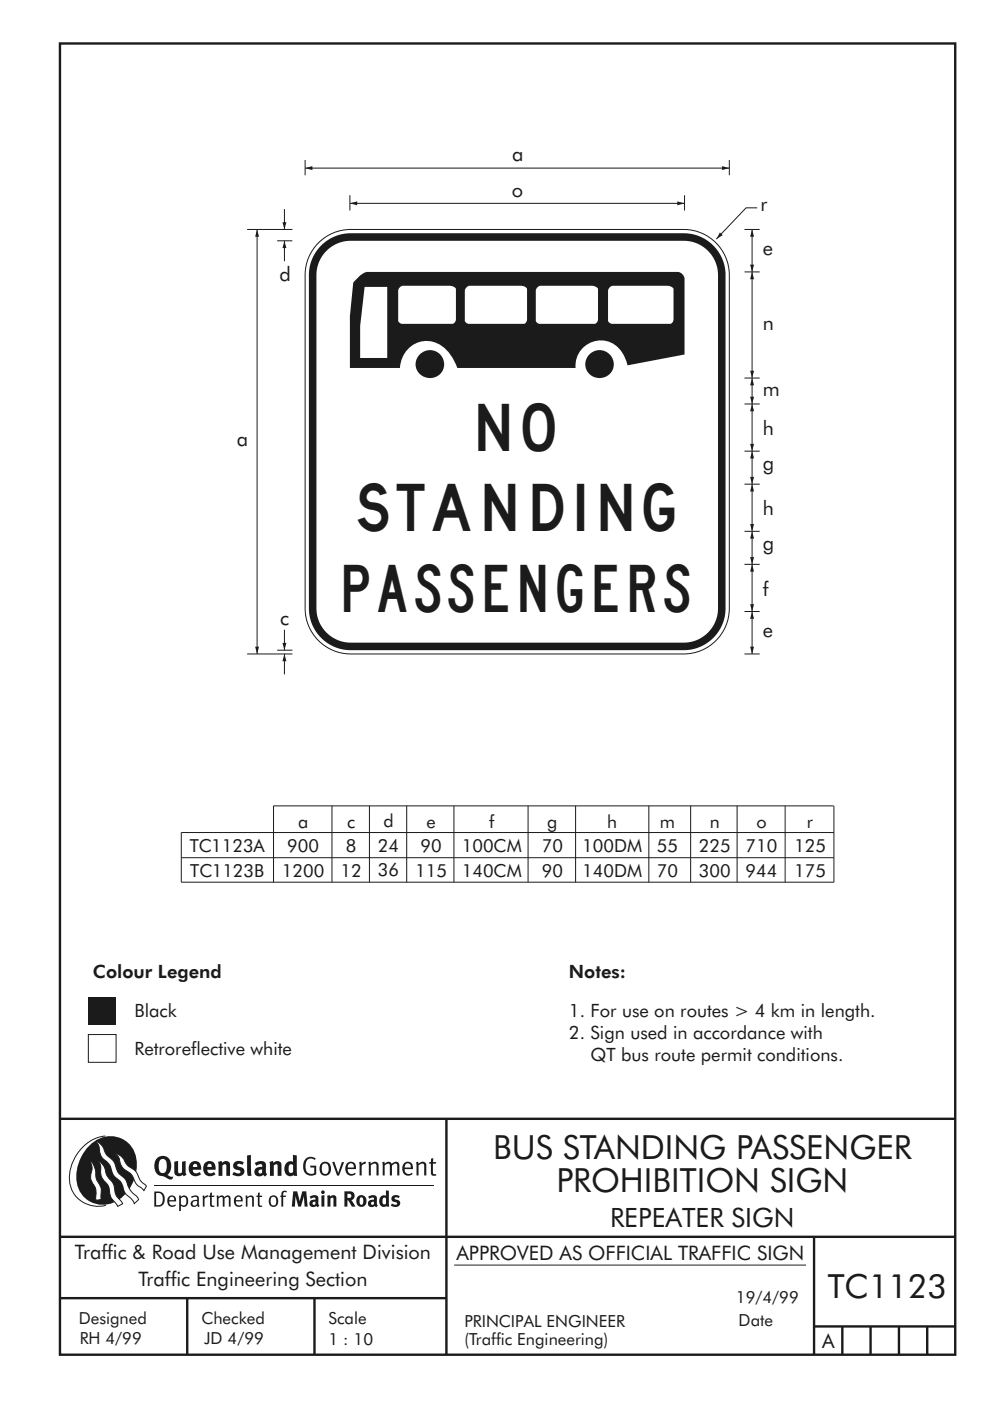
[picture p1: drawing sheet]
<svg xmlns="http://www.w3.org/2000/svg" width="210mm" height="297mm" viewBox="0 0 210 297" stroke-linecap="round" stroke-linejoin="round" font-family="sans-serif">
<g fill="none" stroke="#1f1a17" stroke-width=".51">
<path d="M12.7 9.2h190v278h-190zM12.7 237.2h190M94.7 237.1v50.1M12.7 262.2h190.1M12.7 275.2h82M39.7 275.2v12M66.7 275.2v12M172.7 262.2v25M172.7 281.2h30M178.7 281.2v6M184.7 281.2v6M190.7 281.2v6"/>
<path d="M196.7 281.2v6"/>
</g>
<path d="M96.4 268.2h74.6" fill="none" stroke="#1f1a17" stroke-width=".21"/>
<path d="M18.7 219.3h5.9v5.9h-5.9z" fill-rule="evenodd" fill="#fff" stroke="#1f1a17" stroke-width=".21"/>
<path d="M18.7 211.3h5.9v5.9h-5.9z" fill="#1f1a17"/>
<path d="M68 51.1a9.6 9.6 0 0 1 6.4-2.4h70.7a9.7 9.7 0 0 1 9.6 9.6v70.7a9.7 9.7 0 0 1-9.6 9.7h-70.7a9.7 9.7 0 0 1-9.7-9.7v-70.7a9.6 9.6 0 0 1 3.3-7.2z" fill-rule="evenodd" fill="#fff" stroke="#1f1a17" stroke-width=".21"/>
<path d="M68.1 52.1a8.8 8.8 0 0 1 6.3-2.6h70.7a8.9 8.9 0 0 1 8.8 8.8v70.7a8.9 8.9 0 0 1-8.8 8.9h-70.7a8.9 8.9 0 0 1-8.9-8.9v-70.7a8.8 8.8 0 0 1 2.6-6.2z" fill-rule="evenodd" fill="#1f1a17"/>
<path d="M69.3 53.2a7.2 7.2 0 0 1 5.1-2.1h70.7a7.3 7.3 0 0 1 7.2 7.2v70.7a7.3 7.3 0 0 1-7.2 7.3h-70.7a7.3 7.3 0 0 1-7.3-7.3v-70.7a7.2 7.2 0 0 1 2.2-5.1z" fill-rule="evenodd" fill="#fff"/>
<path d="M159.6 129.7v9" fill="none" stroke="#1f1a17" stroke-width=".21"/>
<g fill="#1f1a17">
<path d="M159.2 137.1h.8l-.4 1.6z" fill-rule="evenodd"/>
<path d="M159.6 129.7l.4 1.5h-.8z" fill-rule="evenodd"/>
</g>
<path d="M159.6 48.7v9" fill="none" stroke="#1f1a17" stroke-width=".21"/>
<g fill="#1f1a17">
<path d="M159.2 56.1h.8l-.4 1.6z" fill-rule="evenodd"/>
<path d="M159.6 48.7l.4 1.5h-.8z" fill-rule="evenodd"/>
</g>
<path d="M159.6 57.7v22.5" fill="none" stroke="#1f1a17" stroke-width=".21"/>
<g fill="#1f1a17">
<path d="M159.2 78.6h.8l-.4 1.6z" fill-rule="evenodd"/>
<path d="M159.6 57.7l.4 1.5h-.8z" fill-rule="evenodd"/>
</g>
<path d="M159.6 119.7v10" fill="none" stroke="#1f1a17" stroke-width=".21"/>
<g fill="#1f1a17">
<path d="M159.2 128.1h.8l-.4 1.6z" fill-rule="evenodd"/>
<path d="M159.6 119.7l.4 1.5h-.8z" fill-rule="evenodd"/>
</g>
<path d="M159.6 102.7v10" fill="none" stroke="#1f1a17" stroke-width=".21"/>
<g fill="#1f1a17">
<path d="M159.2 111.1h.8l-.4 1.6z" fill-rule="evenodd"/>
<path d="M159.6 102.7l.4 1.5h-.8z" fill-rule="evenodd"/>
</g>
<path d="M159.6 85.7v10" fill="none" stroke="#1f1a17" stroke-width=".21"/>
<g fill="#1f1a17">
<path d="M159.2 94.1h.8l-.4 1.6z" fill-rule="evenodd"/>
<path d="M159.6 85.7l.4 1.5h-.8z" fill-rule="evenodd"/>
</g>
<path d="M159.6 80.2v5.5" fill="none" stroke="#1f1a17" stroke-width=".21"/>
<g fill="#1f1a17">
<path d="M159.2 84.1h.8l-.4 1.6z" fill-rule="evenodd"/>
<path d="M159.6 80.2l.4 1.5h-.8z" fill-rule="evenodd"/>
</g>
<path d="M159.6 95.7v7" fill="none" stroke="#1f1a17" stroke-width=".21"/>
<g fill="#1f1a17">
<path d="M159.2 101.1h.8l-.4 1.6z" fill-rule="evenodd"/>
<path d="M159.6 95.7l.4 1.5h-.8z" fill-rule="evenodd"/>
</g>
<path d="M159.6 112.7v7" fill="none" stroke="#1f1a17" stroke-width=".21"/>
<g fill="#1f1a17">
<path d="M159.2 118.1h.8l-.4 1.6z" fill-rule="evenodd"/>
<path d="M159.6 112.7l.4 1.5h-.8z" fill-rule="evenodd"/>
</g>
<path d="M74.2 43.1h71" fill="none" stroke="#1f1a17" stroke-width=".21"/>
<g fill="#1f1a17">
<path d="M143.7 42.7l1.5 .4-1.5 .4 1.5-.4-1.5 .4z" fill-rule="evenodd"/>
<path d="M74.2 43.1l1.6-.4v.8z" fill-rule="evenodd"/>
</g>
<path d="M64.7 35.6h90" fill="none" stroke="#1f1a17" stroke-width=".21"/>
<g fill="#1f1a17">
<path d="M153.2 35.2l1.5 .4-1.5 .5 1.5-.5-1.5 .5z" fill-rule="evenodd"/>
<path d="M64.7 35.6l1.6-.4v.9z" fill-rule="evenodd"/>
</g>
<g fill="none" stroke="#1f1a17" stroke-width=".21">
<path d="M64.7 33.9v3.3M154.7 33.9v3.3M74.2 41.4v3.2M145.2 41.4v3.2M158 48.7h3.2M158 57.7h3.2M160.7 44.1h-2.4l-6.3 6.6M158 95.7h3.2M158 85.7h3.2M158 80.2h3.2M158 112.7h3.2M158 119.7h3.2"/>
<path d="M158 102.7h3.2M158 138.7h3.2M158 129.7h3.2"/>
</g>
<g fill="#1f1a17">
<path d="M152.7 49.3l.6 .6-1.3 .8z" fill-rule="evenodd"/>
<path d="M84.8 60.9l.7-.3h10.2a1.08 1.08 0 0 1 1 .7v6.4a1 1 0 0 1-.7 1h-10.7a.94 .94 0 0 1-.8-.7v-6.4zM99 60.9l.6-.3h10.9a1.24 1.24 0 0 1 1.3 .7v6.4a.92 .92 0 0 1-.7 1h-11.7l-.5-.3-.3-.4v-6.4zM114 60.9l.7-.3h11.2a1.08 1.08 0 0 1 1 .7v6.4a.96 .96 0 0 1-.8 1h-11.7l-.4-.3-.3-.4v-6.4zM129.3 60.9l.7-.3h11.9a1.08 1.08 0 0 1 1 .7v6.4a.96 .96 0 0 1-.7 1h-12.3a.98 .98 0 0 1-.9-.7v-6.4zM77.4 60.8h4.8v15.1h-5.8v-6.8zM88.2 77.2a3 3 0 0 0 6 0 3 3 0 0 0-6 0zM124.2 77.2a3 3 0 0 0 6 0 3 3 0 0 0-6 0zM75.7 59a4 4 0 0 1 2.3-1.3h65.8a1.6 1.6 0 0 1 1.4 1.4v16.1l-12.1 2.3a6 6 0 0 0-5.9-5.3 5.4 5.4 0 0 0-5.1 5.8h-25.1a7.9 7.9 0 0 0-5.5-5.6 5.7 5.7 0 0 0-6.7 5.6h-10.6v-11l.7-7.1z" fill-rule="evenodd"/>
</g>
<path d="M54.5 48.7v90M52.4 138.7h9.6M58.8 137.9h3.2" fill="none" stroke="#1f1a17" stroke-width=".21"/>
<g fill="#1f1a17">
<path d="M54.1 137.1h.9l-.5 1.6z" fill-rule="evenodd"/>
<path d="M54.5 48.7l.5 1.5h-.9z" fill-rule="evenodd"/>
</g>
<path d="M60.3 133.5v4.4" fill="none" stroke="#1f1a17" stroke-width=".21"/>
<path d="M59.9 136.3h.9l-.5 1.6 .5-1.6-.5 1.6z" fill-rule="evenodd" fill="#1f1a17"/>
<path d="M60.3 138.7v4.3" fill="none" stroke="#1f1a17" stroke-width=".21"/>
<path d="M60.3 138.7l.5 1.5h-.9z" fill-rule="evenodd" fill="#1f1a17"/>
<path d="M60.3 51.1v4.3" fill="none" stroke="#1f1a17" stroke-width=".21"/>
<path d="M60.3 51.1l.5 1.5h-.9z" fill-rule="evenodd" fill="#1f1a17"/>
<path d="M60.3 44.3v4.4" fill="none" stroke="#1f1a17" stroke-width=".21"/>
<path d="M59.9 47.1h.9l-.5 1.6 .5-1.6-.5 1.6z" fill-rule="evenodd" fill="#1f1a17"/>
<g fill="none" stroke="#1f1a17" stroke-width=".21">
<path d="M52.4 48.7h9.6M58.8 51.1h3.2M38.5 176.5v10.6M38.5 176.5h138.4M70.4 170.8v16.3M78.4 170.8v16.3M86.3 170.8v16.3M96.3 170.8v16.3M112 170.8v16.3M122.1 170.8v16.3M137.7 170.8v16.3M146.5 170.8v16.3"/>
<path d="M156.4 170.8v16.3M166.6 170.8v16.3M176.9 170.9l-118.9-.1v16.3M176.9 170.8v16.3M38.5 187h138.4M38.5 181.9h138.4"/>
</g>
<g fill="#1f1a17">
<path d="M64.9 245.6a1.61 1.61 0 0 1 2.1 .1l-.2 .2a1.17 1.17 0 0 0-1.4-.1 1.17 1.17 0 0 0-.6 1.2 1.42 1.42 0 0 0 1.2 1.9l.7-.2v-1.2h-.8l-.1-.4h1.3v1.9a1.82 1.82 0 0 1-2.2-.1 1.82 1.82 0 0 1-.6-2.1l.2-.7z" fill-rule="evenodd"/>
<path d="M68.2 246.6a1.77 1.77 0 0 0 .4 2.6 1.39 1.39 0 0 0 1.4-.5 1.39 1.39 0 0 0 .2-1.5 1.19 1.19 0 0 0-2-.6zM68.5 246.8a.83 .83 0 0 1 1 .1 .83 .83 0 0 1 .2 1 .75 .75 0 0 1-.6 1 .75 .75 0 0 1-.8-.8v-.9z" fill-rule="evenodd"/>
<path d="M70.5 246.4l.4-.1 .8 2.4 .8-2.3h.5l-1.1 2.8h-.4z" fill-rule="evenodd"/>
<path d="M73.6 246.7a1.74 1.74 0 0 0 .5 2.5h.9l.5-.3-.2-.3a.89 .89 0 0 1-1.1 .2 .89 .89 0 0 1-.4-.9h1.7a1.15 1.15 0 0 0-.4-1.4 1.15 1.15 0 0 0-1.5 .2zM74 246.9a.67 .67 0 0 1 .8-.1 .67 .67 0 0 1 .3 .7h-1.3z" fill-rule="evenodd"/>
<path d="M76.2 246.4l.4-.1 .1 .5 .5-.4 .5-.1-.2 .5a.61 .61 0 0 0-.8 .6v1.8h-.4z" fill-rule="evenodd"/>
<path d="M78.1 246.4l.5-.1 .1 .5a.89 .89 0 0 1 .9-.5 .89 .89 0 0 1 .7 .8v2.1h-.4v-2.1l-.1-.3-.3-.1-.8 .4v2.1h-.4z" fill-rule="evenodd"/>
<path d="M81.1 246.4l.4-.1 .1 .4a.83 .83 0 0 1 .8-.4 .83 .83 0 0 1 .7 .5 .86 .86 0 0 1 .9-.5 .86 .86 0 0 1 .7 .8v2.1h-.4l-.1-2.3a.5 .5 0 0 0-.8 0l-.2 .2v2.1h-.5v-2.2l-.4-.3-.7 .4v2.1h-.4z" fill-rule="evenodd"/>
<path d="M85.7 246.7a1.74 1.74 0 0 0 .5 2.5h.9l.5-.3-.2-.3a.89 .89 0 0 1-1.1 .2 .89 .89 0 0 1-.4-.9h1.7a1.15 1.15 0 0 0-.5-1.4 1.15 1.15 0 0 0-1.4 .2zM86 246.9a.67 .67 0 0 1 .9-.1 .67 .67 0 0 1 .3 .7h-1.3z" fill-rule="evenodd"/>
<path d="M88.3 246.4l.4-.1 .1 .5a.89 .89 0 0 1 .9-.5 .89 .89 0 0 1 .7 .8v2.1h-.4v-2.1l-.1-.3-.3-.1-.8 .4v2.1h-.4z" fill-rule="evenodd"/>
<path d="M91.5 245.7l.4-.2v.9h.7l-.2 .3h-.5v2.1l.1 .1h.5l.1 .3a.71 .71 0 0 1-1.2-.5v-2h-.3v-.3h.3z" fill-rule="evenodd"/>
<path d="M37 246.3l.8-.2v2a.46 .46 0 0 0 .2 .7 .46 .46 0 0 0 .6-.3v-2.2l.8-.1v2.3l.2 .6-.6 .3-.2-.3a1.03 1.03 0 0 1-1.2 .2 1.03 1.03 0 0 1-.6-1z" fill-rule="evenodd"/>
<path d="M40.4 246.6a1.64 1.64 0 0 0 0 2.3 1.64 1.64 0 0 0 2.3 .1l-.4-.5a.78 .78 0 0 1-.9 .3 .78 .78 0 0 1-.5-.8h1.8a1.37 1.37 0 0 0-.6-1.6 1.37 1.37 0 0 0-1.7 .2zM41 246.9a.48 .48 0 0 1 .7-.1 .48 .48 0 0 1 .2 .6h-1z" fill-rule="evenodd"/>
<path d="M43.5 246.6a1.65 1.65 0 0 0-.2 2 1.65 1.65 0 0 0 1.9 .7l.5-.3-.3-.5a.78 .78 0 0 1-.9 .3 .78 .78 0 0 1-.5-.8h1.8a1.37 1.37 0 0 0-.6-1.6 1.37 1.37 0 0 0-1.7 .2zM44.1 246.9a.48 .48 0 0 1 .6-.1 .48 .48 0 0 1 .2 .6h-.9z" fill-rule="evenodd"/>
<path d="M46.3 246.4l.7-.3 .1 .4a.95 .95 0 0 1 1-.3 .95 .95 0 0 1 .7 .9v2.2h-.8v-2.3l-.3-.2-.5 .3v2.2h-.8z" fill-rule="evenodd"/>
<path d="M49.7 246.5a1.73 1.73 0 0 1 2-.1l-.2 .6-.6-.2a.42 .42 0 0 0-.6 .3l.2 .2a1.23 1.23 0 0 1 1.4 1 1.47 1.47 0 0 1-2.3 .9l-.3-.1 .3-.6 .7 .3a.47 .47 0 0 0 .7-.3 .87 .87 0 0 0-1-.6l-.4-.2-.1-.4z" fill-rule="evenodd"/>
<path d="M54.1 246.6l.3 .6 .3-.2a.62 .62 0 0 1 .9 0v.4a1.21 1.21 0 0 0-1.3 .3 1.21 1.21 0 0 0-.2 1.4 1.19 1.19 0 0 0 1.7 0l.5 .3 .4-.4-.3-.4v-1.3a.96 .96 0 0 0-1.3-1.1zM55 248.1l.6-.1v.6a.43 .43 0 0 1-.6 .1 .43 .43 0 0 1 0-.6z" fill-rule="evenodd"/>
<path d="M57.2 246.4l.7-.3 .1 .4a.95 .95 0 0 1 1-.3 .95 .95 0 0 1 .7 .9v2.2h-.8v-2.3l-.3-.2-.5 .3v2.2h-.8z" fill-rule="evenodd"/>
<path d="M62.2 244.8v1.6a1.29 1.29 0 0 0-1.4 .1 1.29 1.29 0 0 0-.5 1.3 1.24 1.24 0 0 0 .5 1.4 1.24 1.24 0 0 0 1.5-.1l.1 .2h.7l-.1-4.3zM61.5 246.9h.4l.3 .1v1.5l-.3 .2a.48 .48 0 0 1-.6-.5 1.52 1.52 0 0 1 .2-1.3z" fill-rule="evenodd"/>
<path d="M52.4 245l.8-.2 .2 4.5h-.8l-.1-.2z" fill-rule="evenodd"/>
</g>
<path d="M22.4 240.9a9 9 0 0 0-7.4 10.8 6.2 6.2 0 0 0 7.5 3.9M32.7 251.4h59.4" fill="none" stroke="#1f1a17" stroke-width=".21"/>
<path d="M19.1 242.7a5.7 5.7 0 0 1 6.5-1.4 5.7 5.7 0 0 1 3.4 5.7 8.6 8.6 0 0 1-6.2 8.4 5.7 5.7 0 0 1-6.5-7.1 9.9 9.9 0 0 1 2.8-5.6z" fill-rule="evenodd" fill="#1f1a17"/>
<path d="M24.4 244.6a3.1 3.1 0 0 1 2.3 2.1l.8 .8a3.2 3.2 0 0 1 2 2.3l.4 .7 1.2 1-.6 .9-.2-.3a3.5 3.5 0 0 1-1.9-2 3.8 3.8 0 0 0-2.1-2.2 3.5 3.5 0 0 1-1-2.3zM20.4 242a3.4 3.4 0 0 1 1.9 2.4l.7 .9a3.3 3.3 0 0 1 1.7 2.5 4.4 4.4 0 0 0 1.7 2l.3 .3a6.1 6.1 0 0 0 2.5 3.7l.2 .5-.9 .9a6.1 6.1 0 0 0-1.9-2.2l-.4-.7a3.6 3.6 0 0 0-1.9-2.8l-.6-1.1a3.6 3.6 0 0 0-1.9-2.8 3.7 3.7 0 0 1-.8-2.4zM21 246.2a3.4 3.4 0 0 1 1.5 2.7l.6 .9a3.8 3.8 0 0 1 1.4 3.1l.3 .8 1.2 1.5-1 .6-.5-.8a3.2 3.2 0 0 1-1.3-2.8 4.3 4.3 0 0 0-1.4-2.2 4.7 4.7 0 0 1-.5-2.9zM19.2 246.1a5.1 5.1 0 0 1 1.2 3.7l.3 .7a3.1 3.1 0 0 1 .7 3l.1 .8-1.1 .2-.1-.8a3.5 3.5 0 0 0-.9-3.2 3.6 3.6 0 0 1 .1-2.6z" fill-rule="evenodd" fill="#fff" stroke="#1f1a17" stroke-width=".21"/>
<g fill="#1f1a17">
<path d="M33.4 245.5a2.51 2.51 0 0 0 .4 3.7l.8 .2a2.78 2.78 0 0 0 2 .6l.2-.5h-.6l-.7-.4a2.56 2.56 0 0 0 0-3.8 1.83 1.83 0 0 0-2.1 .2zM34 245.9a.87 .87 0 0 1 1 0 .87 .87 0 0 1 .4 .9v.4a1.17 1.17 0 0 1-.9 1.5h-.3a2.38 2.38 0 0 1-.2-2.8z" fill-rule="evenodd"/>
<path d="M33.1 252.9v2.6a1.12 1.12 0 0 0 1.2-.3 1.12 1.12 0 0 0 .2-1.1l-.1-.6-.3-.4zM32.7 252.6h1.1a1.67 1.67 0 0 1 1.2 1.7 1.67 1.67 0 0 1-1.3 1.5h-1zM36.1 253.9l-.2 .6h1.1a.55 .55 0 0 0-.3-.7 .55 .55 0 0 0-.6 .1zM35.8 253.8a.95 .95 0 0 1 1.2-.2 .95 .95 0 0 1 .4 1.1h-1.5a.72 .72 0 0 0 .4 .8 .72 .72 0 0 0 .9-.1l.1 .2a1.15 1.15 0 0 1-1.5 0 1.15 1.15 0 0 1-.2-1.5zM38.4 254.1v1.2a.7 .7 0 0 0 .9 .1 .7 .7 0 0 0 .2-.9 .61 .61 0 0 0-.4-.7 .61 .61 0 0 0-.7 .3zM38 253.5l.3-.1 .1 .4a.95 .95 0 0 1 1.2-.1 .95 .95 0 0 1 .3 1.1 .92 .92 0 0 1-.5 1 .92 .92 0 0 1-1-.2v1.1l-.4 .1zM40.9 254.9a.5 .5 0 0 0 .2 .7 .5 .5 0 0 0 .7-.3v-.7zM40.5 253.8a1 1 0 0 1 1.7 .2v1.4l.2 .3-.2 .2-.3-.3a.78 .78 0 0 1-1.4-.1 .78 .78 0 0 1 .8-1.1h.5a.58 .58 0 0 0-.3-.7 .58 .58 0 0 0-.7 .3zM43 253.5l.3-.1 .1 .4 .3-.3h.5l-.2 .3a.52 .52 0 0 0-.6 .6v1.4h-.4zM44.6 252.9l.4-.1-.1 .7h.6l-.1 .3h-.5v1.5a.35 .35 0 0 0 .6 .3v.2a.57 .57 0 0 1-.6 .1 .57 .57 0 0 1-.3-.5v-1.6h-.3v-.3h.3zM45.9 253.5l.4-.1 .1 .4 .2-.2a.64 .64 0 0 1 1 .2 .7 .7 0 0 1 .8-.4 .7 .7 0 0 1 .5 .7v1.7h-.4v-1.7l-.2-.3-.7 .3v1.7h-.3v-1.6a.38 .38 0 0 0-.3-.5 .38 .38 0 0 0-.5 .3l-.1 .1v1.7h-.4zM50.2 253.9l-.2 .6h1.1a.55 .55 0 0 0-.2-.7 .55 .55 0 0 0-.7 .1zM49.9 253.8a.95 .95 0 0 1 1.2-.2 .95 .95 0 0 1 .4 1.1h-1.5a.72 .72 0 0 0 .4 .8 .72 .72 0 0 0 .9-.1l.1 .2a1.15 1.15 0 0 1-1.5 0 1.15 1.15 0 0 1-.2-1.5zM52.1 253.5l.3-.1 .1 .4a.72 .72 0 0 1 .8-.4 .72 .72 0 0 1 .6 .7v1.7h-.4v-1.5a.45 .45 0 0 0-.3-.6 .45 .45 0 0 0-.5 .3l-.2 .1v1.7h-.3zM54.7 252.9l.4-.1v.7h.6l-.1 .3h-.5v1.5a.35 .35 0 0 0 .5 .3v.2a.57 .57 0 0 1-.6 .1 .57 .57 0 0 1-.3-.5v-1.6h-.3v-.3h.3zM57.6 253.9l-.2 .7a.65 .65 0 0 0 .3 .9 .65 .65 0 0 0 .8-.3l.1-.1a.93 .93 0 0 0-.7-1.4zM57.3 253.8a1.12 1.12 0 0 1 1.4 0 1.12 1.12 0 0 1 .2 1.4 1.01 1.01 0 0 1-1.2 .7 1.01 1.01 0 0 1-.7-1.2zM59.9 252.6l.5-.2 .5 .2-.2 .2-.3-.1-.3 .2v.6h.6l-.1 .3h-.5v2h-.4v-2h-.2v-.3h.2zM62.2 252.6l-.3 3.2h.7l.1-2.2 .6 2.2h.5l.7-2.2 .1 2.2h.7l-.3-3.2h-.9l-.5 2.1-.5-2.1zM65.7 253.7l.3 .5a.51 .51 0 0 1 .5-.3 .51 .51 0 0 1 .4 .4v.1a.88 .88 0 0 0-1.1 .3 .88 .88 0 0 0 .2 1.1 .9 .9 0 0 0 1.1-.1l.3 .3 .4-.4-.3-.3v-1.1a.87 .87 0 0 0-.4-.8 .87 .87 0 0 0-1 .1zM66.4 254.9l.5-.1v.5l-.1 .1h-.3l-.2-.1zM68.2 253.5v2.3h.6v-2.4zM68.1 252.8a.4 .4 0 0 0 .8 0 .4 .4 0 0 0-.8 0zM69.4 253.5l.1 2.3h.6v-1.7a.33 .33 0 0 1 .4-.2 .33 .33 0 0 1 .2 .4v1.5h.7v-1.7a.75 .75 0 0 0-.6-.7 .75 .75 0 0 0-.8 .3v-.3zM73.1 252.6v3.2h.6v-1.3l.3 .2 .7 1.1h.7l-.9-1.4a.94 .94 0 0 0 .7-1 .94 .94 0 0 0-.9-.8zM73.7 253.1a.51 .51 0 0 1 .7 .1 .51 .51 0 0 1-.1 .8h-.6zM75.9 253.7a1.19 1.19 0 0 0-.1 1.8 1.19 1.19 0 0 0 1.7-.1 1.19 1.19 0 0 0 0-1.6 1.19 1.19 0 0 0-1.6-.1zM76.5 253.9h.2a.99 .99 0 0 1 0 1.5 1.06 1.06 0 0 1-.2-1.5zM78.1 253.7l.3 .5a.51 .51 0 0 1 .5-.3 .51 .51 0 0 1 .4 .4v.1a.88 .88 0 0 0-1.1 .3 .88 .88 0 0 0 .2 1.1 .9 .9 0 0 0 1.1-.1l.3 .3 .4-.4-.2-.3v-1.1a.87 .87 0 0 0-.5-.8 .87 .87 0 0 0-1 .1zM78.9 254.9l.4-.1v.5l-.1 .1h-.3l-.2-.1zM81.9 252.4v1.2a1.2 1.2 0 0 0-1.4 .5 1.2 1.2 0 0 0 .2 1.5l.5 .3 .8-.2v.1h.6l-.1-3.3zM81.4 254l.5 .1-.1 1.2a.46 .46 0 0 1-.5 0 .46 .46 0 0 1-.2-.6zM83.3 253.6a.79 .79 0 0 0-.2 1 .79 .79 0 0 0 1 .3 .33 .33 0 0 1 0 .5 .33 .33 0 0 1-.5 0l-.5-.2-.2 .4a1.15 1.15 0 0 0 1.2 .3 1.15 1.15 0 0 0 .8-1 1.49 1.49 0 0 0-1.2-.7 .4 .4 0 0 1 .3-.4 .4 .4 0 0 1 .4 .1l.2 .1 .2-.4a1.47 1.47 0 0 0-1.5 0z" fill-rule="evenodd"/>
</g>
<g font-size="10" fill="#1f1a17">
<text x="101.5" y="95.7">NO</text>
<text x="75.9" y="112.7">STANDING</text>
<text x="73.1" y="129.7">PASSENGERS</text>
</g>
<g font-size="7.1" fill="#1f1a17">
<text x="104.6" y="245.7">BUS STANDING PASSENGER</text>
<text x="118" y="252.7">PROHIBITION SIGN</text>
<text x="175.6" y="275.2">TC1123</text>
</g>
<text font-size="5.6" fill="#1f1a17" x="129.4" y="260.1">REPEATER SIGN</text>
<g font-size="4.2" fill="#1f1a17">
<text x="108.7" y="34.2">a</text>
<text x="108.6" y="41.7">o</text>
<text x="161.4" y="44.8">r</text>
<text x="59.3" y="59.6">d</text>
<text x="161.9" y="54.1">e</text>
<text x="161.9" y="69.9">n</text>
<text x="161.9" y="83.9">m</text>
<text x="50.2" y="94.6">a</text>
<text x="161.9" y="92.3">h</text>
<text x="161.9" y="99.7">g</text>
<text x="161.9" y="109.3">h</text>
<text x="161.9" y="116.7">g</text>
<text x="161.9" y="126.3">f</text>
<text x="59.5" y="132.4">c</text>
<text x="161.9" y="135.1">e</text>
<text x="15.9" y="267">Traffic &amp; Road Use Management Division</text>
<text x="96.9" y="267.2">APPROVED AS OFFICIAL TRAFFIC SIGN</text>
<text x="29.4" y="272.6">Traffic Engineering Section</text>
<text x="174.4" y="285.8">A</text>
</g>
<g font-size="3.9" fill="#1f1a17">
<text x="19.7" y="207.3">Colour Legend</text>
<text x="120.7" y="207.3">Notes:</text>
<text x="28.5" y="215.7">Black</text>
<text x="120.7" y="215.7">1. For use on routes &gt; 4 km in length.</text>
<text x="120.7" y="220.3">2. Sign used in accordance with</text>
<text x="28.5" y="223.7">Retroreflective white</text>
<text x="125.3" y="225">QT bus route permit conditions.</text>
</g>
<g font-size="3.8" fill="#1f1a17">
<text x="63.2" y="175.4">a</text>
<text x="73.7" y="175.4">c</text>
<text x="81.3" y="175.3">d</text>
<text x="90.5" y="175.4">e</text>
<text x="103.8" y="175.4">f</text>
<text x="116.1" y="175.4">g</text>
<text x="128.8" y="175.4">h</text>
<text x="140" y="175.4">m</text>
<text x="150.6" y="175.4">n</text>
<text x="160.5" y="175.4">o</text>
<text x="171.2" y="175.4">r</text>
<text x="40.3" y="180.6">TC1123A</text>
<text x="40.4" y="185.9">TC1123B</text>
<text x="59.8" y="186">1200</text>
<text x="60.9" y="180.7">900</text>
<text x="72.3" y="186">12</text>
<text x="73.4" y="180.7">8</text>
<text x="80.2" y="180.5">24</text>
<text x="80.2" y="185.8">36</text>
<text x="88.1" y="186">115</text>
<text x="89.2" y="180.7">90</text>
<text x="98" y="180.7">100CM</text>
<text x="98" y="186">140CM</text>
<text x="115" y="186">90</text>
<text x="115" y="180.7">70</text>
<text x="123.5" y="186">140DM</text>
<text x="123.5" y="180.7">100DM</text>
<text x="139.4" y="180.7">55</text>
<text x="139.4" y="186">70</text>
<text x="148.3" y="180.7">225</text>
<text x="148.3" y="186">300</text>
<text x="158.2" y="180.7">710</text>
<text x="158.2" y="186">944</text>
<text x="168.5" y="180.7">125</text>
<text x="168.5" y="186">175</text>
</g>
<g font-size="3.5" fill="#1f1a17">
<text x="16.7" y="280.7">Designed</text>
<text x="42.7" y="280.7">Checked</text>
<text x="69.7" y="280.7">Scale</text>
<text x="98.5" y="281.4">PRINCIPAL ENGINEER</text>
<text x="156.1" y="276.3">19/4/99</text>
<text x="156.7" y="281.2">Date</text>
<text x="16.9" y="284.9">RH 4/99</text>
<text x="43.3" y="284.9">JD 4/99</text>
<text x="69.7" y="285.2">1 : 10</text>
<text x="98.5" y="285.1">(Traffic Engineering)</text>
</g>
</svg>
